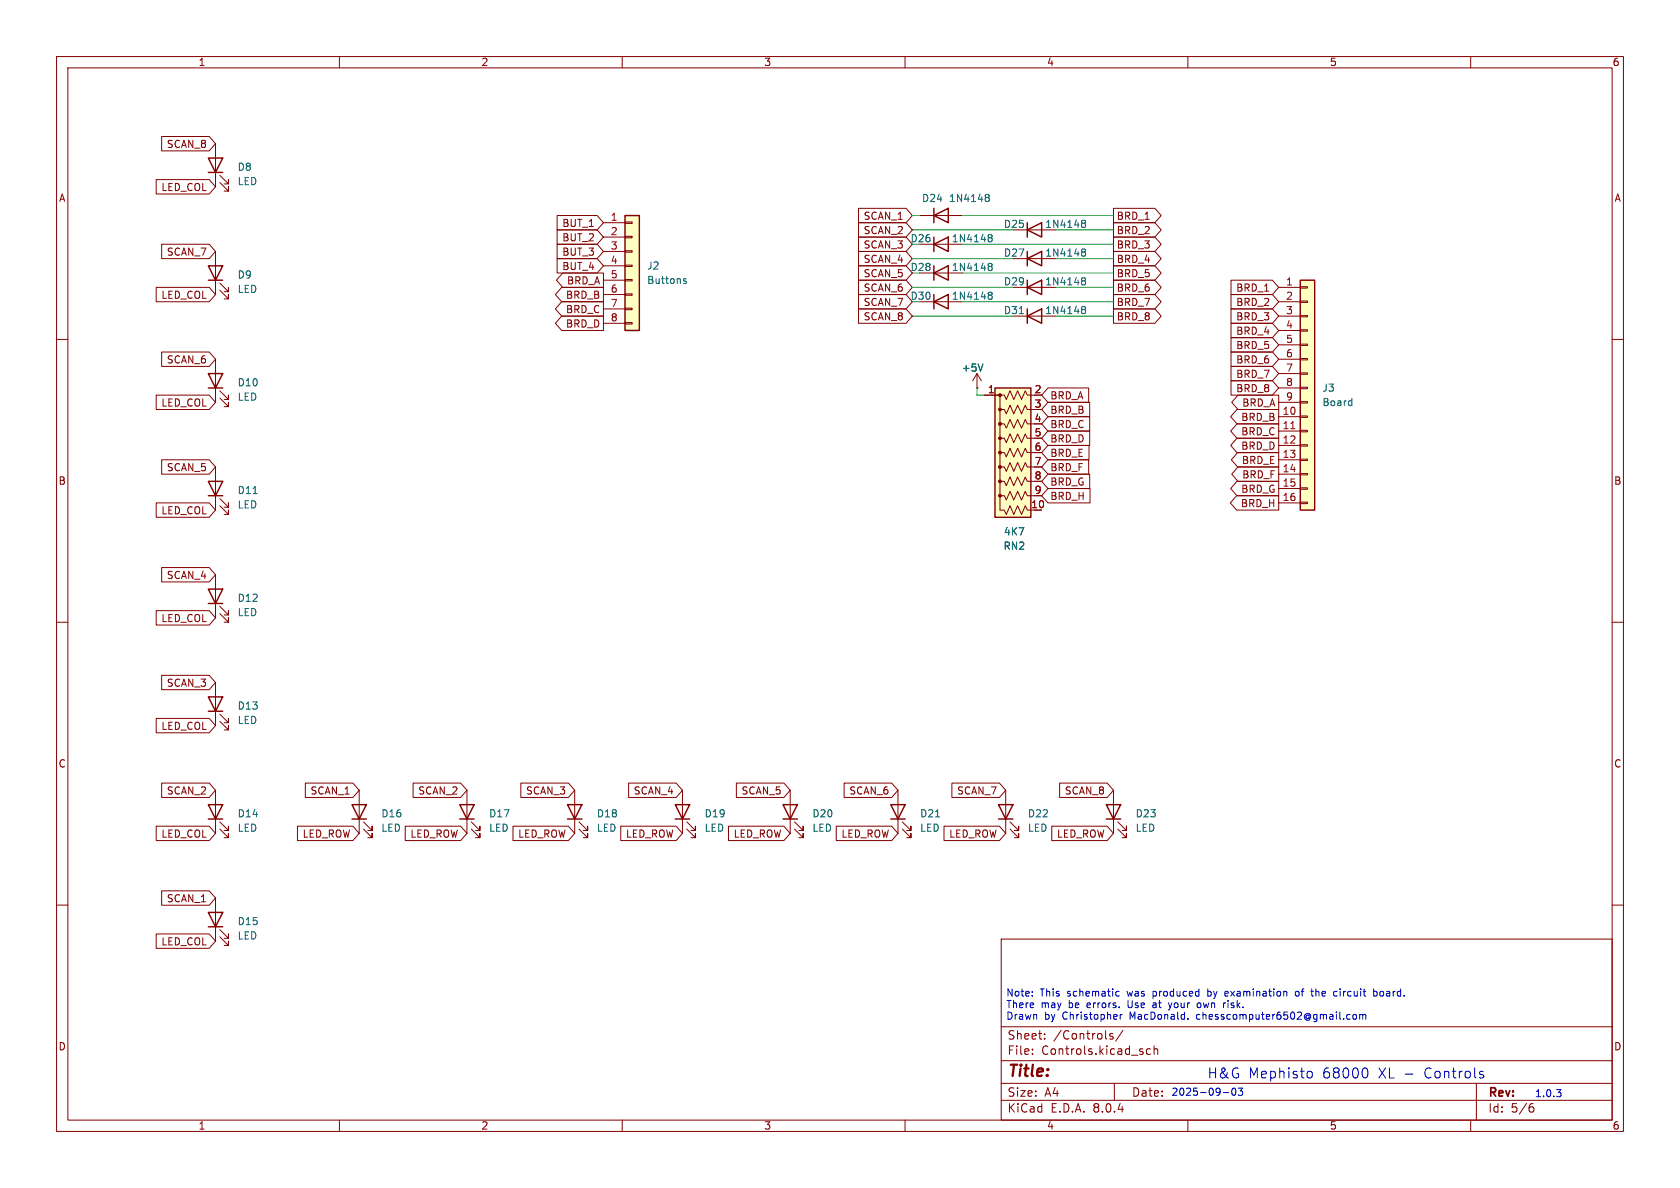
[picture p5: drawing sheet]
<svg xmlns="http://www.w3.org/2000/svg" width="297mm" height="210mm" viewBox="0 0 297 210" stroke-linecap="round" stroke-linejoin="round" font-family="sans-serif">
<g fill="none" stroke="#840000" stroke-width=".18">
<path d="M10 10h277v190h-277zM12 12h273v186h-273zM60 10v2M110 10v2M160 10v2M210 10v2M260 10v2M10 60h2M162.6 53.3h7.6M285 60h2M10 110h2M285 110h2"/>
<path d="M10 160h2M285 160h2M177 166h108v32h-108zM60 198v2M110 198v2M160 198v2M177 194.5h108M177 191.5h108M177 187.5h108M177 181.5h108M182.5 186.3v.1M182.5 185.5v.1"/>
<path d="M184.7 183.6v.1M184.7 182.8v.1M196.7 182.8l-.3-.1-.2 .2v.2l.5 .2v.3h-.5M197 191.5v3M198.5 182.1l-1.3 2M203.4 185.5l-.4-.1-.3 .3v.4l.1 .2h.6M204 185.5l.2-.1 .4 .1 .1 .9M204 184.9v1.5M210 198v2M260 198v2M261 191.5v6.5M270.6 195.7h.3l.3 .3-.1 .5-.5 .1"/>
<path d="M271 195.1l-.4 .1"/>
</g>
<path d="M165.1 53.3l2.5-1.2v2.5zM165.1 52.1v2.5" fill="none" stroke="#840000" stroke-width=".25"/>
<path d="M174.8 52.1l.1 .1M174.8 51.7l.4-.1 .1 .2 .1 .1-.2 .3M174.9 52.2h.3M174.9 52.2h-.1M175.2 52.2l.2 .2-.1 .4-.1 .1-.4-.1" fill="none" stroke="#006464" stroke-width=".18"/>
<path d="M229.9 49.5h2.5v40.7h-2.5z" fill="#ffffc2"/>
<g fill="none" stroke="#840000" stroke-width=".18">
<path d="M38.1 25.4v7.6M38.9 32.3l1.5 1.5v-.8v.8h-.8M38.9 31l1.5 1.5v-.7v.7h-.8M162.6 38.1h7.6M38.1 44.5v7.6M38.9 51.3l1.5 1.5v-.7v.7h-.8M38.9 50l1.5 1.6v-.8v.8h-.8M162.6 43.2h7.6M162.6 48.3h7.6M226.1 50.8h3.8M226.1 53.3h3.8M226.1 55.9h3.8"/>
<path d="M226.1 58.4h3.8M229.9 58.3h1.2v.2h-1.2zM229.9 55.8h1.2v.2h-1.2zM229.9 53.2h1.2v.3h-1.2zM229.9 50.7h1.2v.2h-1.2zM38.1 63.5v7.6M38.9 70.4l1.5 1.5v-.8v.8h-.8M38.9 69.1l1.5 1.5v-.7v.7h-.8M172.7 68.6h.1M172.7 66l-.7 1.3M172.7 66v2.6M172.7 66l.8 1.3"/>
<path d="M226.1 73.7h3.8M226.1 76.2h3.8M226.1 78.7h3.8M226.1 61h3.8M226.1 63.5h3.8M226.1 66h3.8M226.1 68.6h3.8M226.1 71.1h3.8M229.9 78.6h1.2v.3h-1.2zM229.9 76.1h1.2v.2h-1.2zM229.9 73.5h1.2v.3h-1.2zM229.9 71h1.2v.2h-1.2z"/>
<path d="M229.9 68.5h1.2v.2h-1.2zM229.9 65.9h1.2v.3h-1.2zM229.9 63.4h1.2v.2h-1.2zM229.9 60.8h1.2v.3h-1.2zM38.1 82.6v7.6M38.9 89.4l1.5 1.5v-.7v.7h-.8M38.9 88.1l1.5 1.6v-.8v.8h-.8M226.1 81.3h3.8M226.1 83.8h3.8M226.1 86.4h3.8M226.1 88.9h3.8M229.9 88.8h1.2v.2h-1.2z"/>
<path d="M229.9 86.2h1.2v.3h-1.2zM229.9 83.7h1.2v.2h-1.2zM229.9 81.2h1.2v.2h-1.2zM38.1 139.7v7.6M82.5 139.7v7.6M101.6 139.7v7.6M120.6 139.7v7.6M158.7 139.7v7.6M38.1 158.8v7.6M38.9 146.6l1.5 1.5v-.8v.8h-.8M38.9 145.3l1.5 1.5v-.7v.7h-.8M83.3 146.6l1.5 1.5v-.8v.8h-.7"/>
<path d="M83.3 145.3l1.5 1.5v-.7v.7h-.7M102.4 146.6l1.5 1.5v-.8v.8h-.8M102.4 145.3l1.5 1.5v-.7v.7h-.8M121.4 146.6l1.5 1.5v-.8v.8h-.7M121.4 145.3l1.5 1.5v-.7v.7h-.7M159.5 146.6l1.5 1.5v-.8v.8h-.7M159.5 145.3l1.5 1.5v-.7v.7h-.7M38.9 165.6l1.5 1.5v-.7v.7h-.8M38.9 164.3l1.5 1.6v-.8v.8h-.8"/>
</g>
<g fill="none" stroke="#840000" stroke-width=".25">
<path d="M36.8 27.9h2.6l-1.3 2.6zM36.8 30.5h2.6M165.1 38.1l2.5-1.3v2.6zM165.1 36.8v2.6M36.8 47h2.6l-1.3 2.5zM36.8 49.5h2.6M165.1 43.2l2.5-1.3v2.6zM165.1 48.3l2.5-1.3v2.5zM165.1 41.9v2.6M165.1 47v2.5M229.9 49.5h2.5v40.7h-2.5zM36.8 66h2.6l-1.3 2.6z"/>
<path d="M36.8 68.6h2.6M36.8 85.1h2.6l-1.3 2.5zM36.8 87.6h2.6M36.8 142.2h2.6l-1.3 2.6zM36.8 144.8h2.6M81.3 142.2h2.5l-1.3 2.6zM81.3 144.8h2.5M100.3 142.2h2.6l-1.3 2.6zM100.3 144.8h2.6M119.4 142.2h2.5l-1.3 2.6zM119.4 144.8h2.5M157.5 142.2h2.5l-1.3 2.6z"/>
<path d="M157.5 144.8h2.5M36.8 161.3h2.6l-1.3 2.5zM36.8 163.8h2.6"/>
</g>
<path d="M228.2 75.8h.7" fill="none" stroke="#a90000" stroke-width=".18"/>
<g fill="none" stroke="#006464" stroke-width=".18">
<path d="M174.3 34.8l.1 .1M174.3 34.4h.4l.1 .1 .1 .2-.2 .2M174.4 34.9h.3M174.4 34.9l-.1 .1M174.7 34.9l.2 .2-.1 .4-.1 .1h-.4M174.8 42h.1M174.8 41.5h.4l.1 .1 .1 .2-.2 .2M174.8 46.6h.4l.1 .1 .1 .2-.2 .2M174.8 47l.1 .1M174.9 42h.3M174.9 42l-.1 .1M174.9 47.1h.3"/>
<path d="M174.9 47.1l-.1 .1M175.2 42l.2 .3-.1 .3-.1 .1h-.4M175.2 47.1l.2 .2-.1 .4-.1 .1h-.4M173.8 64.3l-.5 1.3M238.9 70.9h.1M239 70.4v1.3M239 71.6l-.1 .1M44.7 87.3h.8M165.4 144.4h.7"/>
</g>
<path d="M110.5 38.1h2.5v20.3h-2.5z" fill="#ffffc2"/>
<g fill="none" stroke="#840000" stroke-width=".18">
<path d="M106.7 39.4h3.8M110.5 39.2h1.3v.3h-1.3zM106.7 41.9h3.8M106.7 44.5h3.8M106.7 47h3.8M106.7 49.5h3.8M106.7 52.1h3.8M106.7 54.6h3.8M106.7 57.2h3.8M110.5 57h1.3v.3h-1.3zM110.5 54.5h1.3v.2h-1.3zM110.5 51.9h1.3v.3h-1.3z"/>
<path d="M110.5 49.4h1.3v.3h-1.3zM110.5 46.9h1.3v.2h-1.3zM110.5 44.3h1.3v.3h-1.3zM110.5 41.8h1.3v.2h-1.3zM63.5 139.7v7.6M64.3 146.6l1.5 1.5v-.8v.8h-.8M64.3 145.3l1.5 1.5v-.7v.7h-.8"/>
</g>
<path d="M110.5 38.1h2.5v20.3h-2.5zM62.2 142.2h2.6l-1.3 2.6zM62.2 144.8h2.6" fill="none" stroke="#840000" stroke-width=".25"/>
<path d="M120.8 49.5l.6 .4-.2 .2-.4-.1M121.3 49.3h-.3l-.2 .1" fill="none" stroke="#006464" stroke-width=".18"/>
<path d="M175.9 68.6h6.3v22.8h-6.3z" fill="#ffffc2"/>
<g fill="none" stroke="#840000" stroke-width=".25">
<path d="M181.6 39.4v2.5M181.6 50.8l2.5-1.3v2.6zM181.6 45.7l2.5-1.2v2.5zM181.6 55.9l2.5-1.3v2.6zM181.6 40.6l2.5-1.2v2.5zM181.6 44.5v2.5M181.6 49.5v2.6M181.6 54.6v2.6M175.9 68.6h6.3v22.8h-6.3zM36.8 104.1h2.6l-1.3 2.6zM36.8 106.7h2.6M36.8 123.2h2.6l-1.3 2.5z"/>
<path d="M36.8 125.7h2.6M138.4 142.2h2.6l-1.3 2.6zM138.4 144.8h2.6M176.5 142.2h2.6l-1.3 2.6zM176.5 144.8h2.6M195.6 142.2h2.5l-1.3 2.6zM195.6 144.8h2.5"/>
</g>
<g fill="#840000" stroke="#840000" stroke-width=".18">
<circle cx="176.8" cy="69.8" r=".25"/>
<circle cx="176.8" cy="72.4" r=".25"/>
<circle cx="176.8" cy="74.9" r=".25"/>
<circle cx="176.8" cy="77.5" r=".25"/>
<circle cx="176.8" cy="80" r=".25"/>
<circle cx="176.8" cy="82.5" r=".25"/>
<circle cx="176.8" cy="85.1" r=".25"/>
<circle cx="176.8" cy="87.6" r=".25"/>
</g>
<g fill="none" stroke="#840000" stroke-width=".18">
<path d="M27.6 31.7h9.4l1.1 1.3-1.1 1.3h-9.4zM28.6 24.1h8.4l1.1 1.3-1.1 1.3h-8.4zM98.5 38.1h7.1l1.1 1.3-1.1 1.2h-7.1zM151.8 36.8h8.4l1.1 1.3-1.1 1.3h-8.4zM151.8 39.4h8.4l1.1 1.2-1.1 1.3h-8.4zM196.8 39.4h7.4l1.1 1.2-1.1 1.3h-7.4zM196.8 36.8h7.4l1.1 1.3-1.1 1.3h-7.4zM27.6 50.8h9.4l1.1 1.3-1.1 1.2h-9.4zM28.6 43.2h8.4l1.1 1.3-1.1 1.2h-8.4zM98.5 40.6h7.1l1.1 1.3-1.1 1.3h-7.1zM98.5 45.7h7.1l1.1 1.3-1.1 1.3h-7.1zM98.5 43.2h7.1l1.1 1.3-1.1 1.2h-7.1z"/>
<path d="M99.3 53.3h7.4v2.6h-7.4l-1.1-1.3zM99.3 55.9h7.4v2.5h-7.4l-1.1-1.2zM99.3 50.8h7.4v2.5h-7.4l-1.1-1.2zM99.5 48.3h7.2v2.5h-7.2l-1.1-1.3zM151.8 44.4h8.4l1.1 1.3-1.1 1.3h-8.4zM151.8 41.9h8.4l1.1 1.3-1.1 1.3h-8.4zM151.8 47h8.4l1.1 1.3-1.1 1.2h-8.4zM151.8 52.1h8.4l1.1 1.2-1.1 1.3h-8.4zM151.8 49.5h8.4l1.1 1.3-1.1 1.3h-8.4zM151.8 54.6h8.4l1.1 1.3-1.1 1.3h-8.4zM179.1 50.8h7.6M179.1 45.7h7.6"/>
<path d="M179.1 55.9h7.6M179.1 40.6h7.6M196.8 54.6h7.4l1.1 1.3-1.1 1.3h-7.4zM196.8 52.1h7.4l1.1 1.2-1.1 1.3h-7.4zM196.8 47h7.4l1.1 1.3-1.1 1.2h-7.4zM196.8 44.4h7.4l1.1 1.3-1.1 1.3h-7.4zM196.8 49.5h7.4l1.1 1.3-1.1 1.3h-7.4zM196.8 41.9h7.4l1.1 1.3-1.1 1.3h-7.4zM217.6 57.1h7.3l1.2 1.3-1.2 1.3h-7.3zM217.6 49.5h7.3l1.2 1.3-1.2 1.3h-7.3zM217.6 54.6h7.3l1.2 1.3-1.2 1.3h-7.3zM217.6 59.7h7.3l1.2 1.3-1.2 1.2h-7.3z"/>
<path d="M217.6 52.1h7.3l1.2 1.2-1.2 1.3h-7.3zM27.6 69.8h9.4l1.1 1.3-1.1 1.3h-9.4zM28.6 62.2h8.4l1.1 1.3-1.1 1.3h-8.4zM172.7 68.6h.1M174 69.9h2.5M176.8 72.4h.7l.4 .8 .7-1.6 .6 1.6 .7-1.6 .7 1.6 .7-1.6 .3 .8h1.3M176.8 74.9h.7l.4 .8 .7-1.5 .6 1.5 .7-1.5 .7 1.5 .7-1.5 .3 .7h1.3M176.8 77.5h.7l.4 .7 .7-1.5 .6 1.5 .7-1.5 .7 1.5 .7-1.5 .3 .8h1.3M182.9 69.9h-1.3l-.3-.8-.7 1.5-.7-1.5-.7 1.5-.6-1.5-.7 1.5-.4-.7h-.7v20.3h.7l.4 .7 .7-1.5 .6 1.5 .7-1.5 .7 1.5 .7-1.5 .3 .8h1.3M185.3 76.2h7.3v2.5h-7.3l-1.2-1.2zM185.3 68.6h7.2v2.5h-7.2l-1.2-1.2zM185.3 71.1h7.3v2.6h-7.3l-1.2-1.3z"/>
<path d="M185.3 73.7h7.3v2.5h-7.3l-1.2-1.3zM185.3 78.7h7.2v2.6h-7.2l-1.2-1.3zM217.6 67.3h7.3l1.2 1.3-1.2 1.3h-7.3zM217.6 64.8h7.3l1.2 1.2-1.2 1.3h-7.3zM217.6 62.2h7.3l1.2 1.3-1.2 1.3h-7.3zM218.7 72.4h7.4v2.5h-7.4l-1.1-1.2zM218.7 74.9h7.4v2.6h-7.4l-1.1-1.3zM218.7 77.5h7.4v2.5h-7.4l-1.1-1.3zM218.9 69.8h7.2v2.6h-7.2l-1.2-1.3zM27.6 88.9h9.4l1.1 1.3-1.1 1.2h-9.4zM28.6 81.3h8.4l1.1 1.3-1.1 1.2h-8.4zM176.8 80h.7l.4 .8 .7-1.6 .6 1.6 .7-1.6 .7 1.6 .7-1.6 .3 .8h1.3"/>
<path d="M176.8 82.6h.7l.4 .7 .7-1.5 .6 1.5 .7-1.5 .7 1.5 .7-1.5 .3 .8h1.3M176.8 85.1h.7l.4 .8 .7-1.6 .6 1.6 .7-1.6 .7 1.6 .7-1.6 .3 .8h1.3M176.8 87.6h.7l.4 .8 .7-1.5 .6 1.5 .7-1.5 .7 1.5 .7-1.5 .3 .7h1.3M185.3 86.4h7.4v2.5h-7.4l-1.2-1.3zM185.3 83.8h7.3v2.6h-7.3l-1.2-1.3zM185.3 81.3h7.2v2.5h-7.2l-1.2-1.2zM218.6 87.6h7.5v2.6h-7.5l-1.1-1.3zM218.7 85.1h7.4v2.5h-7.4l-1.1-1.2zM218.8 80h7.3v2.6h-7.3l-1.1-1.3zM218.9 82.5h7.2v2.6h-7.2l-1.2-1.3zM27.6 107.9h9.4l1.1 1.3-1.1 1.3h-9.4zM28.6 100.3h8.4l1.1 1.3-1.1 1.3h-8.4z"/>
<path d="M28.6 119.4h8.4l1.1 1.3-1.1 1.2h-8.4zM38.1 101.6v7.6M38.9 108.5l1.5 1.5v-.8v.8h-.8M38.9 107.2l1.5 1.5v-.7v.7h-.8M27.6 127h9.4l1.1 1.3-1.1 1.2h-9.4zM28.6 138.4h8.4l1.1 1.3-1.1 1.3h-8.4zM38.1 120.7v7.6M38.9 127.5l1.5 1.5v-.7v.7h-.8M38.9 126.2l1.5 1.6v-.8v.8h-.8M54 138.4h8.4l1.1 1.3-1.1 1.3h-8.4zM73 138.4h8.4l1.1 1.3-1.1 1.3h-8.4zM92.1 138.4h8.4l1.1 1.3-1.1 1.3h-8.4z"/>
<path d="M111.1 138.4h8.4l1.1 1.3-1.1 1.3h-8.4zM130.2 138.4h8.4l1.1 1.3-1.1 1.3h-8.4zM139.7 139.7v7.6M149.2 138.4h8.4l1.1 1.3-1.1 1.3h-8.4zM168.3 138.4h8.4l1.1 1.3-1.1 1.3h-8.4zM177.8 139.7v7.6M187.3 138.4h8.4l1.1 1.3-1.1 1.3h-8.4zM196.8 139.7v7.6M27.6 146h9.4l1.1 1.3-1.1 1.3h-9.4zM28.6 157.5h8.4l1.1 1.3-1.1 1.2h-8.4zM52.6 146h9.8l1.1 1.3-1.1 1.3h-9.8zM71.6 146h9.8l1.1 1.3-1.1 1.3h-9.8z"/>
<path d="M90.7 146h9.8l1.1 1.3-1.1 1.3h-9.8zM109.7 146h9.8l1.1 1.3-1.1 1.3h-9.8zM128.8 146h9.8l1.1 1.3-1.1 1.3h-9.8zM140.5 146.6l1.5 1.5v-.8v.8h-.8M140.5 145.3l1.5 1.5v-.7v.7h-.8M147.8 146h9.8l1.1 1.3-1.1 1.3h-9.8zM166.9 146h9.8l1.1 1.3-1.1 1.3h-9.8zM178.6 146.6l1.5 1.5v-.8v.8h-.8M178.6 145.3l1.5 1.5v-.7v.7h-.8M185.9 146h9.8l1.1 1.3-1.1 1.3h-9.8zM197.6 146.6l1.5 1.5v-.8v.8h-.7M197.6 145.3l1.5 1.5v-.7v.7h-.7"/>
<path d="M27.6 165.1h9.4l1.1 1.3-1.1 1.2h-9.4z"/>
</g>
<g fill="none" stroke="#006464" stroke-width=".18">
<path d="M191.3 39l.4-.1 .2 .2v.1l-.2 .3M191.3 39.4l.1 .1M191.4 39.5h.3M191.4 39.5h-.1M191.7 39.5l.2 .2v.4l-.2 .1-.4-.1M180.2 55.4h.7M191.3 49.6h.1M191.3 49.2l.4-.1 .2 .1v.2l-.2 .2M191.3 44.1l.4-.1 .2 .1v.2l-.2 .3M191.3 54.2h.4l.2 .1v.2l-.2 .2M191.3 44.5l.1 .1M191.3 54.7h.1"/>
<path d="M191.4 49.6h.3M191.4 49.6l-.1 .1M191.4 44.6h.3M191.4 44.6h-.1M191.4 54.7h.3M191.4 54.7l-.1 .1M191.7 44.6l.2 .2v.4l-.2 .1-.4-.1M191.7 49.6l.2 .3v.3l-.2 .2-.4-.1M191.7 54.7l.2 .3v.3l-.2 .1h-.4M173.8 64.3l-.5 1.3"/>
</g>
<g fill="none" stroke="#0000c2" stroke-width=".18">
<path d="M182.5 176v.1M182.5 175.3v.1M197.3 176l.2 .1 .4-.1M197.9 175.3l-.4-.1-.2 .2M198 179.3v.9M198.4 179.3l-.4 .3M204 177.6l-.2 .2 .2 .3M206.6 177.3l.3 .8M206.9 178.1l-.3 .5M207.2 177.3l-.3 .8M211.8 177.3l-.2 .2 .1 .5 .2 .1h.3M212.1 177.3h.1"/>
<path d="M213.5 174.8v1.3M213.5 176l.1 .1M213.6 175.2l-.1 .1M216.5 177.3h.2M216.5 175.9l.2 .2h.3M217 175.2h-.3l-.2 .2M217.1 175.5l-.6 .2M227.4 175.3l.1 .8M229.5 175.3l-.3-.1-.2 .3 .1 .5 .1 .1 .3-.1M231.7 175.2h.5M232.1 176.1h.1M236 175.2l.4 .1"/>
<path d="M236.4 176l-.4 .1M238.2 179.4h.5M239.3 179.4l.3-.1 .2 .3v.3l-.2 .3-.3-.1-.1-.2zM240.4 179.4l.3-.1 .2 .2M240.4 179.3v.9M240.9 179.5l.2-.2 .3 .1 .1 .8M240.9 179.5v.7M242.9 175.3l.3-.1 .3 .3-.2 .5h-.4M242.9 174.8v1.3M244 175.4v.6M210 180.1v.1M216.2 193.1h1"/>
<path d="M217.9 192.4h.2a.68 .68 0 0 1 .4 .6 .68 .68 0 0 1-.4 .6 .84 .84 0 0 1-.2-1.2zM218.9 192.4h.8l-.4 .4 .3 .2v.5l-.2 .1-.5-.1M231.4 189.4a.48 .48 0 0 1 .6 .3v.5a.48 .48 0 0 1-.6 .4M238.2 180.1h.5M241.4 188.8a1.11 1.11 0 0 1 0 1.8M261.8 189.4l.4 .1M261.8 190h.4l.1 .3-.2 .3h-.4M275.2 192.6h.8l-.5 .5M275.7 193.1l.3 .2v.3l-.3 .3"/>
</g>
<g fill="none" stroke="#009600" stroke-width=".18">
<path d="M161.3 38.1h1.3M170.2 38.1h26.6M161.3 55.9h17.8M161.3 50.8h17.8M161.3 40.6h17.8M161.3 45.7h17.8M170.2 43.2h26.6M170.2 48.3h26.6M170.2 53.3h26.6M186.7 55.9h10.1M186.7 50.8h10.1M186.7 40.6h10.1"/>
<path d="M186.7 45.7h10.1M172.7 68.6v1.3h1.3"/>
</g>
<text font-size="2.8" fill="#840000" x="178" y="190.9">Title:</text>
<g font-size="2.5" fill="#0000c2">
<text x="213.4" y="190.9">H&amp;G</text>
<text x="220.7" y="190.9">Mephisto</text>
<text x="233.8" y="190.9">68000</text>
<text x="243.7" y="190.9">XL -</text>
<text x="252" y="190.9">Controls</text>
</g>
<g font-size="2.1" fill="#840000">
<text x="178" y="184">Sheet:</text>
<text x="186.2" y="184">/Controls/</text>
<text x="178" y="186.7">File:</text>
<text x="184.1" y="186.7">Controls.kicad_sch</text>
<text x="178" y="196.9">KiCad</text>
<text x="178" y="194.1">Size:</text>
<text x="184.7" y="194.1">A4</text>
<text x="185.7" y="196.9">E.D.A.</text>
<text x="193.3" y="196.9">8.0.4</text>
<text x="200" y="194.1">Date:</text>
<text x="263" y="194.3">Rev:</text>
<text x="263" y="196.9">Id:</text>
<text x="267.1" y="196.9">5/6</text>
</g>
<g font-size="1.8" fill="#840000">
<text x="35" y="11.9">1</text>
<text x="85" y="11.9">2</text>
<text x="135" y="11.9">3</text>
<text x="185" y="11.9">4</text>
<text x="235" y="11.9">5</text>
<text x="285" y="11.9">6</text>
<text x="29.4" y="26.4">SCAN_8</text>
<text x="10.3" y="35.9">A</text>
<text x="28.4" y="34">LED_COL</text>
<text x="285.3" y="35.9">A</text>
<text x="99.3" y="40.3">BUT_1</text>
<text x="152.6" y="39.1">SCAN_1</text>
<text x="152.6" y="41.6">SCAN_2</text>
<text x="197.3" y="41.6">BRD_2</text>
<text x="197.3" y="39.1">BRD_1</text>
<text x="29.4" y="45.4">SCAN_7</text>
<text x="99.3" y="42.9">BUT_2</text>
<text x="99.3" y="47.9">BUT_4</text>
<text x="99.3" y="45.4">BUT_3</text>
<text x="152.6" y="46.7">SCAN_4</text>
<text x="152.6" y="44.1">SCAN_3</text>
<text x="197.3" y="46.7">BRD_4</text>
<text x="197.3" y="44.1">BRD_3</text>
<text x="28.4" y="53">LED_COL</text>
<text x="100" y="53">BRD_B</text>
<text x="100.1" y="50.5">BRD_A</text>
<text x="152.6" y="49.2">SCAN_5</text>
<text x="152.6" y="51.8">SCAN_6</text>
<text x="197.3" y="49.2">BRD_5</text>
<text x="197.3" y="51.8">BRD_6</text>
<text x="218.4" y="51.8">BRD_1</text>
<text x="100" y="55.6">BRD_C</text>
<text x="100" y="58.1">BRD_D</text>
<text x="152.6" y="54.3">SCAN_7</text>
<text x="152.6" y="56.8">SCAN_8</text>
<text x="197.3" y="56.8">BRD_8</text>
<text x="197.3" y="54.3">BRD_7</text>
<text x="218.4" y="59.4">BRD_4</text>
<text x="218.4" y="56.8">BRD_3</text>
<text x="218.4" y="54.3">BRD_2</text>
<text x="29.4" y="64.5">SCAN_6</text>
<text x="218.4" y="61.9">BRD_5</text>
<text x="218.4" y="64.5">BRD_6</text>
<text x="185.6" y="70.8">BRD_A</text>
<text x="218.4" y="69.5">BRD_8</text>
<text x="218.4" y="67">BRD_7</text>
<text x="28.4" y="72.1">LED_COL</text>
<text x="185.6" y="73.3">BRD_B</text>
<text x="185.6" y="75.9">BRD_C</text>
<text x="219.3" y="74.6">BRD_B</text>
<text x="219.3" y="77.2">BRD_C</text>
<text x="219.5" y="72.1">BRD_A</text>
<text x="29.4" y="83.5">SCAN_5</text>
<text x="185.6" y="78.4">BRD_D</text>
<text x="185.6" y="81">BRD_E</text>
<text x="185.6" y="83.5">BRD_F</text>
<text x="219.3" y="79.7">BRD_D</text>
<text x="219.5" y="82.2">BRD_E</text>
<text x="10.3" y="85.9">B</text>
<text x="185.6" y="88.6">BRD_H</text>
<text x="185.6" y="86">BRD_G</text>
<text x="219.3" y="89.9">BRD_H</text>
<text x="219.3" y="87.3">BRD_G</text>
<text x="219.5" y="84.8">BRD_F</text>
<text x="285.3" y="85.9">B</text>
<text x="28.4" y="91.1">LED_COL</text>
<text x="29.4" y="102.6">SCAN_4</text>
<text x="28.4" y="110.2">LED_COL</text>
<text x="29.4" y="121.6">SCAN_3</text>
<text x="28.4" y="129.2">LED_COL</text>
<text x="10.3" y="135.9">C</text>
<text x="285.3" y="135.9">C</text>
<text x="29.4" y="140.7">SCAN_2</text>
<text x="54.8" y="140.7">SCAN_1</text>
<text x="73.8" y="140.7">SCAN_2</text>
<text x="92.9" y="140.7">SCAN_3</text>
<text x="111.9" y="140.7">SCAN_4</text>
<text x="131" y="140.7">SCAN_5</text>
<text x="150" y="140.7">SCAN_6</text>
<text x="169.1" y="140.7">SCAN_7</text>
<text x="188.1" y="140.7">SCAN_8</text>
<text x="28.4" y="148.3">LED_COL</text>
<text x="53.4" y="148.3">LED_ROW</text>
<text x="72.5" y="148.3">LED_ROW</text>
<text x="91.5" y="148.3">LED_ROW</text>
<text x="110.6" y="148.3">LED_ROW</text>
<text x="129.6" y="148.3">LED_ROW</text>
<text x="148.7" y="148.3">LED_ROW</text>
<text x="167.7" y="148.3">LED_ROW</text>
<text x="186.8" y="148.3">LED_ROW</text>
<text x="29.4" y="159.7">SCAN_1</text>
<text x="28.4" y="167.3">LED_COL</text>
<text x="10.3" y="185.9">D</text>
<text x="285.3" y="185.9">D</text>
<text x="35" y="199.9">1</text>
<text x="85" y="199.9">2</text>
<text x="135" y="199.9">3</text>
<text x="185" y="199.9">4</text>
<text x="235" y="199.9">5</text>
<text x="285" y="199.9">6</text>
</g>
<g font-size="1.8" fill="#006464">
<text x="41.9" y="30.4">D8</text>
<text x="41.9" y="32.9">LED</text>
<text x="162.9" y="35.9">D24</text>
<text x="167.7" y="35.9">1N4148</text>
<text x="177.4" y="40.5">D25</text>
<text x="184.7" y="40.5">1N4148</text>
<text x="114.3" y="47.9">J2</text>
<text x="168.2" y="43">1N4148</text>
<text x="177.4" y="45.6">D27</text>
<text x="184.7" y="45.6">1N4148</text>
<text x="41.9" y="49.4">D9</text>
<text x="41.9" y="52">LED</text>
<text x="114.3" y="50.4">Buttons</text>
<text x="168.2" y="53.2">1N4148</text>
<text x="168.2" y="48.1">1N4148</text>
<text x="177.4" y="50.6">D29</text>
<text x="184.7" y="50.6">1N4148</text>
<text x="177.4" y="55.7">D31</text>
<text x="184.7" y="55.7">1N4148</text>
<text x="169.9" y="65.9">+5V</text>
<text x="41.9" y="71">LED</text>
<text x="41.9" y="68.5">D10</text>
<text x="233.7" y="69.4">J3</text>
<text x="233.7" y="72">Board</text>
<text x="41.9" y="87.5">D11</text>
<text x="41.9" y="90.1">LED</text>
<text x="177.4" y="94.8">4K7</text>
<text x="177.3" y="97.4">RN2</text>
<text x="41.9" y="106.6">D12</text>
<text x="41.9" y="109.1">LED</text>
<text x="41.9" y="125.6">D13</text>
<text x="41.9" y="128.2">LED</text>
<text x="41.9" y="147.2">LED</text>
<text x="41.9" y="144.7">D14</text>
<text x="67.3" y="147.2">LED</text>
<text x="67.3" y="144.7">D16</text>
<text x="86.4" y="147.2">LED</text>
<text x="86.4" y="144.7">D17</text>
<text x="105.4" y="147.2">LED</text>
<text x="105.4" y="144.7">D18</text>
<text x="124.5" y="147.2">LED</text>
<text x="124.5" y="144.7">D19</text>
<text x="143.5" y="147.2">LED</text>
<text x="143.5" y="144.7">D20</text>
<text x="162.6" y="147.2">LED</text>
<text x="162.6" y="144.7">D21</text>
<text x="181.6" y="147.2">LED</text>
<text x="181.6" y="144.7">D22</text>
<text x="200.7" y="147.2">LED</text>
<text x="200.7" y="144.7">D23</text>
<text x="41.9" y="166.3">LED</text>
<text x="41.9" y="163.7">D15</text>
</g>
<g font-size="1.8" fill="#a90000">
<text x="107.9" y="39.1">1</text>
<text x="107.9" y="41.7">2</text>
<text x="107.9" y="44.2">3</text>
<text x="107.9" y="46.7">4</text>
<text x="107.9" y="49.3">5</text>
<text x="107.9" y="51.8">6</text>
<text x="227.3" y="50.5">1</text>
<text x="227.3" y="53.1">2</text>
<text x="107.9" y="54.4">7</text>
<text x="107.9" y="56.9">8</text>
<text x="227.3" y="55.6">3</text>
<text x="227.3" y="58.2">4</text>
<text x="227.3" y="60.7">5</text>
<text x="227.3" y="63.2">6</text>
<text x="227.3" y="65.8">7</text>
<text x="174.6" y="69.6">1</text>
<text x="182.8" y="69.6">2</text>
<text x="227.3" y="68.3">8</text>
<text x="227.3" y="70.9">9</text>
<text x="182.8" y="72.1">3</text>
<text x="182.8" y="74.7">4</text>
<text x="182.8" y="77.2">5</text>
<text x="226.7" y="73.4">10</text>
<text x="226.7" y="75.9">11</text>
<text x="182.8" y="79.8">6</text>
<text x="182.8" y="82.3">7</text>
<text x="226.7" y="78.5">12</text>
<text x="226.7" y="81">13</text>
<text x="226.7" y="83.6">14</text>
<text x="182.2" y="89.9">10</text>
<text x="182.8" y="84.8">8</text>
<text x="182.8" y="87.4">9</text>
<text x="226.7" y="86.1">15</text>
<text x="226.7" y="88.6">16</text>
</g>
<g font-size="1.8" fill="#009600">
<text x="160.9" y="43">D26</text>
<text x="160.9" y="53.2">D30</text>
<text x="160.9" y="48.1">D28</text>
</g>
<g font-size="1.8" fill="#0000c2">
<text x="177.8" y="176.4">Note:</text>
<text x="177.8" y="178.4">There</text>
<text x="183.9" y="176.4">This</text>
<text x="184.1" y="178.4">may</text>
<text x="188.8" y="176.4">schematic</text>
<text x="189" y="178.4">be</text>
<text x="192.4" y="178.4">errors.</text>
<text x="199.6" y="176.4">was</text>
<text x="199.8" y="178.4">Use</text>
<text x="204.3" y="176.4">produced</text>
<text x="204.5" y="178.4">at</text>
<text x="207.5" y="178.4">your</text>
<text x="212.7" y="178.4">own</text>
<text x="214.1" y="176.4">by</text>
<text x="217.4" y="176.4">examination</text>
<text x="217.5" y="178.4">risk.</text>
<text x="230.1" y="176.4">of</text>
<text x="233.1" y="176.4">the</text>
<text x="237.3" y="176.4">circuit</text>
<text x="244.5" y="176.4">board.</text>
<text x="177.8" y="180.5">Drawn</text>
<text x="184.7" y="180.5">by</text>
<text x="187.9" y="180.5">Christopher</text>
<text x="200" y="180.5">MacDonald.</text>
<text x="212" y="180.5">chesscomputer6502@gmail.com</text>
<text x="207" y="193.9">2025-09-03</text>
<text x="271.3" y="194.2">1.0.3</text>
</g>
</svg>
